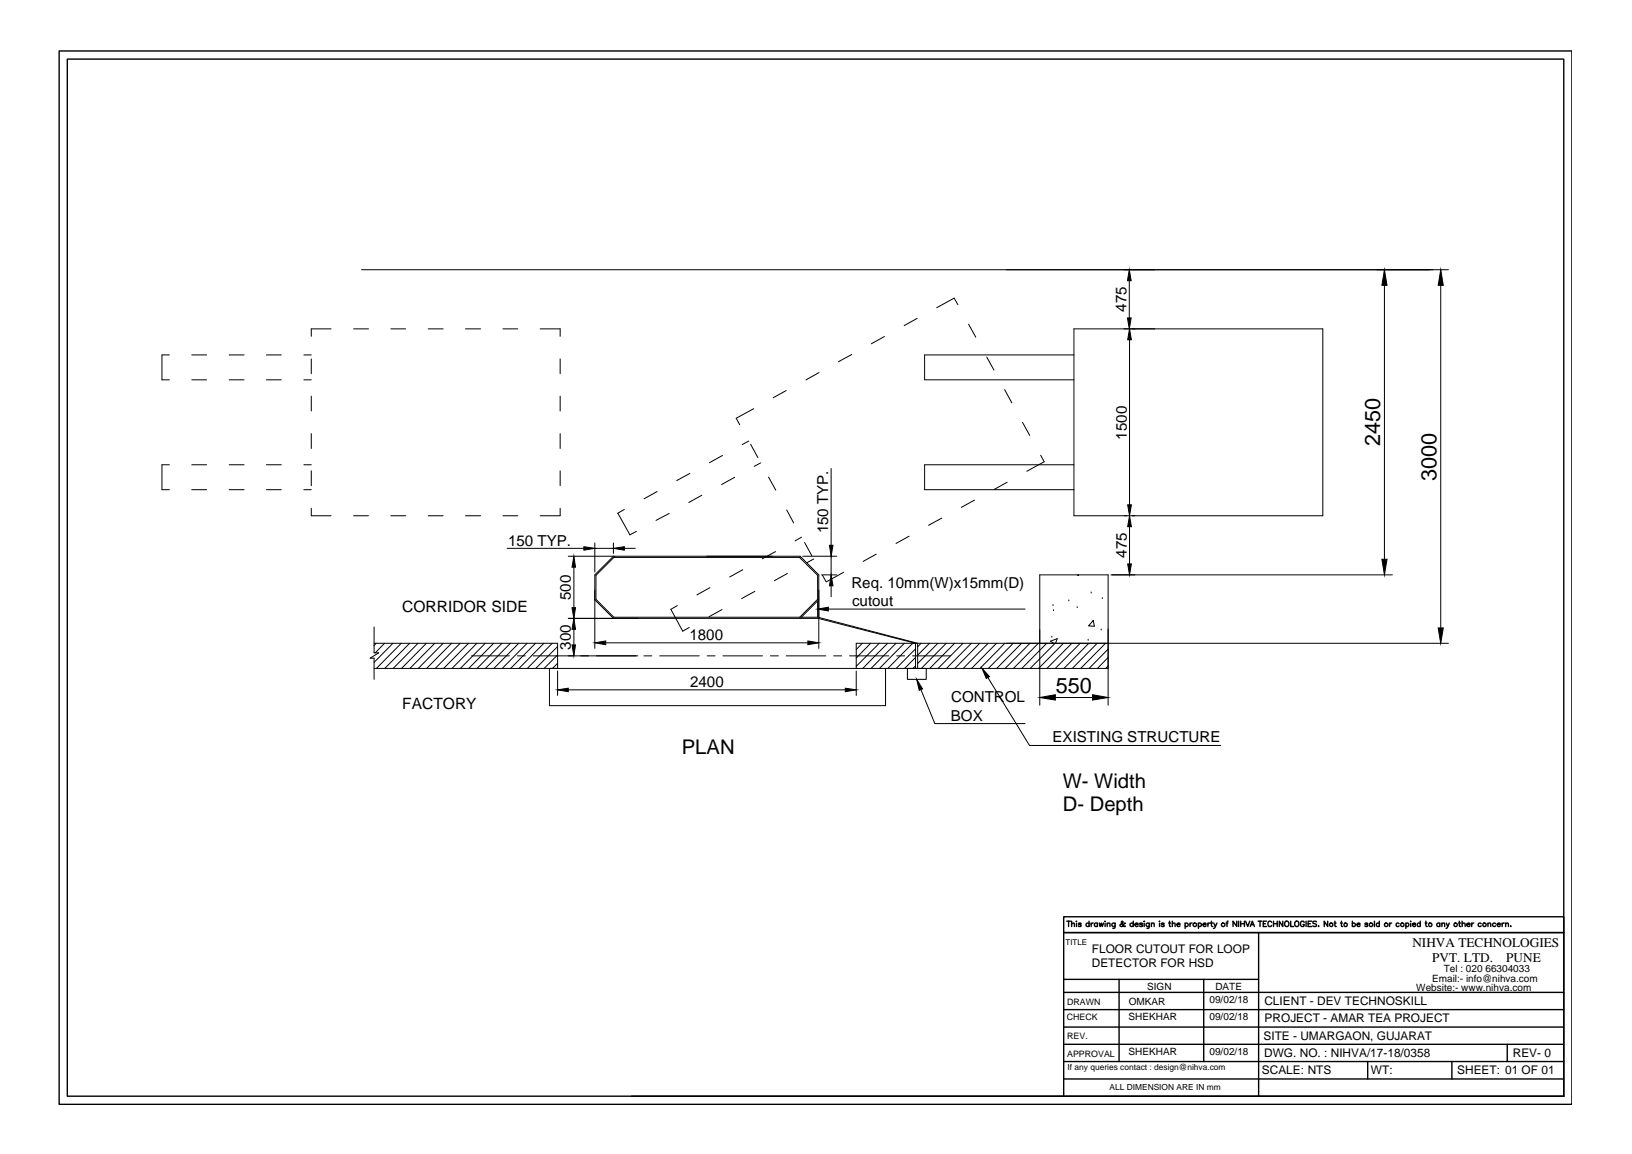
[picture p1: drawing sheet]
<svg xmlns="http://www.w3.org/2000/svg" width="297mm" height="210mm" viewBox="0 0 297 210" stroke-linecap="round" stroke-linejoin="round" font-family="sans-serif">
<!-- layer: 0 -->
<g fill="none" stroke="#000" stroke-width=".18">
<path d="M60.3 59.8h-3.6v1.4M64.4 59.8h2.7M65.8 49.1h197.8M71.1 59.8h2.7M77.9 59.8h2.8M84.7 59.8h2.8M91.5 59.8h2.7M98.3 59.8h3.7v1.4M166.9 57.9l-2.3 1.3M174.3 55.4l-.6-1.2-3.2 1.8M176.3 59l1.3 2.3M195.5 59.8h45.3v34h-45.3z"/>
<path d="M205.5 51.1v6.7M252 51.9v49.8M262.2 51.9v62.3M30.8 64.6h-1.3v4.5h1.3M34.9 64.6h2.7M34.9 69.1h2.7M41.7 64.6h2.7M41.7 69.1h2.7M48.5 64.6h2.7M48.5 69.1h2.7M55.3 64.6h1.4M55.3 69.1h1.4"/>
<path d="M56.7 65.3v2.7M56.7 72.1v2.7M56.7 78.9v2.7M102 65.3v2.7M102 72.1v2.7M102 78.9v2.7M137.2 74.3l-3.2 1.8 .6 1.2M143.1 71l-2.4 1.3M149.1 67.8l-2.4 1.3M155 64.5l-2.4 1.3M161 61.2l-2.4 1.3M179.6 64.9l1.3 2.4"/>
<path d="M182.9 70.9l1.3 2.4M186.1 76.8l1.3 2.4M195.5 64.6h-27.2v4.5h27.2M205.6 61.8v30M30.8 84.5h-1.3v4.6h1.3M34.9 89.1h2.7M34.9 84.5h2.7M41.7 89.1h2.7M41.7 84.5h2.7M48.5 89.1h2.7M48.5 84.5h2.7M55.3 89.1h1.4"/>
<path d="M55.3 84.5h1.4M56.7 92.5v1.3h3.6M56.7 85.6v2.7M64.4 93.8h2.7M71.1 93.8h2.7M77.9 93.8h2.8M84.7 93.8h2.8M91.5 93.8h2.7M92.3 99.7h14M102 92.5v1.3h-3.7M102 85.6v2.7M108.3 98.8v5.3"/>
<path d="M108.3 99.7h3.3M111.6 98.8v1.9M113.6 92.7l-1.1 .6 2.2 4 1.1-.7M113.6 99.7h2M119.6 89.4l-2.4 1.3M121.8 93.4l-2.4 1.3M125.6 86.1l-2.4 1.3M127.7 90.1l-2.3 1.3M131.5 82.8l-2.4 1.4M133.7 86.8l-2.4 1.3M136.3 80.2l-1.2 .7M136.6 80.8l1.3 2.4"/>
<path d="M138.4 84.2l-1.1 .6M139.9 86.8l1.3 2.4M143.2 92.8l1.3 2.3M145.9 97.7l-1.2 .7M146.4 98.7l1.4 2.4M151.3 85.2v14M165.5 97.5l-2.4 1.3M171.4 94.2l-2.4 1.3M177.3 91l-2.3 1.3M183.3 87.7l-2.4 1.3M189.4 82.8l.6 1.2-3.1 1.7M195.5 84.5h-27.2v4.6h27.2"/>
<path d="M205.6 95.8v6.8M68.1 117h33.4v4.6M68.1 114v4.7h.8l-1.5 1h.7v3.9M68.5 117l-.4 .4M70 117l-1.7 1.7M71.5 117l-3.4 3.5M73 117l-4.5 4.6M74.6 117l-4.6 4.6M76.1 117l-4.5 4.6M77.6 117l-4.5 4.6M79.1 117l-4.5 4.6M80.7 117l-4.6 4.6"/>
<path d="M82.2 117l-4.5 4.6M83.7 117l-4.5 4.6M85.3 117l-4.6 4.6M85.8 119.3h6.9M86.8 117l-4.5 4.6M88.3 117l-4.5 4.6M89.8 117l-4.5 4.6M91.4 117l-4.6 4.6M92.9 117l-4.5 4.6M94.2 119.3h1.4M94.4 117l-4.5 4.6M95.9 117l-4.5 4.6"/>
<path d="M97 119.3h19.1M97.5 117l-4.6 4.6M99 117l-4.5 4.6M100.5 117l-4.5 4.6M101.5 117.6l-4 4M101.5 119.1l-2.5 2.5M103.4 101.2h42.2l3.4 3.4v13.3M103.4 112.5h45.5l17.7 4.5v4.6M104.5 103.2v7.3M104.5 114.5v2.8M108.3 109.1l3.3 3.4M110.3 116.9h36.7"/>
<path d="M111.6 101.2l-3.3 3.4v13.3M117.2 119.3h1.4M120.1 119.3h7.2M123.3 110.2l-1.2 .6 2.2 4 1.1-.7M128.7 119.3h1.4M129.2 106.9l-2.4 1.3M131.4 110.9l-2.4 1.3M131.6 119.3h7.2M135.2 103.6l-2.4 1.3M137.4 107.6l-2.4 1.3M140.2 119.3h1.5M141.2 100.3l-2.5 1.3"/>
<path d="M143.1 119.3h7.2M143.3 104.3l-2.4 1.3M145.5 101.3l3.3 3.3v4.4l-3.2 3.3h-33.9l-3.2-3.3v-4.4l3.2-3.2h33.9M146.1 101.2h6.2M148.1 101.7l-1.2 .6M148.8 109.3v3h-2.9M149 109.1l-3.4 3.4M149 112.3l18 4.7v4.6M149.5 104.6h2.8M150.8 110.8h35.8M151.3 101.2v3.4M151.3 106.6v1.9"/>
<path d="M151.7 119.3h1.5M153.6 104.1l-3.2 1.7-.7-1.2M154.6 119.3h7.2M156.9 117l-1.1 1.2M158.5 117l-2.7 2.7M159.5 100.8l-2.4 1.3M160 117l-4.2 4.2M161.6 117l-4.6 4.6M163.1 117l-4.5 4.6M163.2 119.3h1.4M164.6 117l-4.5 4.6M166.1 119.3h6.9"/>
<path d="M166.1 117l-4.5 4.6M166.6 118l-3.5 3.6M166.6 119.6l-2 2M167.7 117l-.7 .6M169.2 117l-2.2 2.2M170.7 117l-3.7 3.7M172.2 117l-4.5 4.6M173.8 117l-4.6 4.6M175.3 117l-4.6 4.6M176.8 117l-4.5 4.6M178.3 117l-4.5 4.6M179.8 117l-4.5 4.6"/>
<path d="M181.4 117l-4.6 4.6M182.9 117l-4.5 4.6M184.4 117l-4.5 4.6M185.9 117l-4.5 4.6M187.5 117l-4.6 4.6M189 117l-4.5 4.6M190.5 117l-4.5 4.6M191.4 115.9h.1M191.7 110.2h.1M191.7 111.1h.1M191.8 117l-.6-.4 1.2-.4-.3 .8M192 117l-4.5 4.6"/>
<path d="M193.6 117l-4.6 4.6M194.5 109.3h.1M195.1 117l-4.5 4.6M196.1 110.5h.1M196.1 104.6l.2 .1v-.1M196.6 117l-4.5 4.6M198 116.5h.1M198.2 117l-4.6 4.6M198.6 107.9h.1M199 112.9l.2 1-1.1-.1zM199.7 117l-4.5 4.6M200.4 114.6h.1"/>
<path d="M200.6 108.9h.1M201.2 117l-4.5 4.6M201.7 118.1l-3.5 3.5M201.7 119.6l-2 2M202.2 104.6h51.2M263.6 117h-107.8v4.6M68.1 121.6h133.6M100 121.6v6.8h61.2v-6.8M101.5 120.7l-.9 .9M101.5 122v4.5M103.4 125.5h50.5M155.8 122v4.5"/>
<path d="M165.2 121.6h3.4v2h-3.4zM166.6 121.1l-.4 .5M167.6 125.4l2.6 6.2h16.4M179.8 123.2l7.6 12.4h34.8M189.2 128.3v-23.7h12.5v23.7M192.1 126.9h6.8M201.7 121.1l-.4 .5"/>
</g>
<g fill="#000" stroke="#000" stroke-width=".18">
<path d="M205.2 57.8h.7l-.4 2zM205.5 49.1l.4 2h-.7zM252 49.1l.4 2.8h-.9zM262.2 49.1l.5 2.8h-.9zM205.6 59.8l.3 2h-.7zM106.3 99.4l2 .3-2 .4zM111.6 99.7l2-.3v.7zM151 99.2h.6l-.3 2zM205.2 91.8h.7l-.3 2zM205.6 93.8l.3 2h-.7zM104.5 101.2l.2 2h-.6zM104.1 110.5h.6l-.2 2z"/>
<path d="M104.5 112.5l.2 2h-.6zM104.1 117.3h.6l-.2 2zM108.3 116.9l2-.3v.7zM147 116.6l2 .3-2 .4zM148.8 110.8l2-.4v.7zM151.3 104.6l.3 2h-.6zM205.2 102.6h.7l-.3 2zM251.5 101.7h.9l-.4 2.9zM261.8 114.2h.9l-.5 2.8zM101.5 125.5l1.9-.3v.6zM153.9 125.2l1.9 .3-1.9 .3zM166.8 123.6l1.1 1.7-.6 .3z"/>
<path d="M178.7 121.6l1.4 1.5-.6 .3zM189.2 126.9l2.9-.5v.9zM198.9 126.4l2.8 .5-2.8 .4z"/>
</g>
<g fill="none" stroke="#000" stroke-width=".25">
<path d="M10.8 9.3h275.3v191.6h-275.3zM12.2 10.8h272.4v188.6h-272.4zM193.6 178.1h35.5M194.2 167.6h.6M194.5 167.6v.9M195 168.1l.3-.2h.2l.1 .6M195 167.6v.9M195.9 167.6h.1M195.9 167.9v.6M196.8 168l-.2-.1h-.3v.2l.4 .1 .1 .2-.2 .1-.3-.1M198.2 168a.31 .31 0 0 0-.4 0 .31 .31 0 0 0 0 .4 .31 .31 0 0 0 .4 0M198.2 167.6v.9"/>
<path d="M198.6 167.9v.6M199 167.9l-.4 .2M199.7 168a.31 .31 0 0 0-.4 0 .31 .31 0 0 0 0 .4 .31 .31 0 0 0 .4 0M199.7 167.9v.6M200.1 167.9l.2 .6 .2-.6 .1 .6 .2-.6M201.1 167.6h.1M201.1 167.9v.6M201.5 168.1l.3-.2h.2v.6M201.5 167.9v.6M203 167.9v.7l-.2 .2h-.3M203 168a.33 .33 0 0 0-.5 0 .33 .33 0 0 0 0 .5 .33 .33 0 0 0 .5-.1M203.7 178.1v15"/>
<path d="M204.8 168l-.1-.1a.57 .57 0 0 1-.8 .5v-.3l.5-.2v-.2l-.2-.1-.1 .1 .1 .4 .4 .4 .2-.1M206.3 168a.33 .33 0 0 0-.5 0 .33 .33 0 0 0 0 .5 .33 .33 0 0 0 .5-.1M206.3 167.6v.9M206.6 168.1h.6a.33 .33 0 0 0-.6-.1 .33 .33 0 0 0 0 .5 .33 .33 0 0 0 .6-.1M208 168l-.3-.1-.3 .1 .5 .3v.2l-.5-.1M208.2 167.6h.1M208.3 167.9v.6M209.2 167.9v.7l-.1 .2h-.3M209.2 168a.33 .33 0 0 0-.5 0 .33 .33 0 0 0 0 .5 .33 .33 0 0 0 .5-.1M209.6 168.1l.2-.2h.2l.1 .6M209.6 167.9v.6M211 167.6h.1"/>
<path d="M211 167.9v.6M211.9 168l-.2-.1-.4 .1 .6 .3v.2l-.6-.1M212.7 167.9h.3M212.9 167.6v.8l.2 .1M213.4 168.1l.2-.2h.2l.1 .6M213.4 167.6v.9M214.2 168.1h.6a.31 .31 0 0 0-.5-.1 .31 .31 0 0 0 0 .5 .31 .31 0 0 0 .5-.1M215.7 168a.31 .31 0 0 1 .5 0 .31 .31 0 0 1 0 .4 .31 .31 0 0 1-.5 0M215.7 167.9v1M216.6 167.9v.6M217 167.9h-.3l-.1 .2M218.1 168a.31 .31 0 0 1 .5 0 .31 .31 0 0 1 0 .4 .31 .31 0 0 1-.5 0"/>
<path d="M218.1 167.9v1M219 168.1h.5a.31 .31 0 0 0-.4-.1 .31 .31 0 0 0 0 .5 .31 .31 0 0 0 .4-.1M219.1 178.1v15M219.9 167.9v.6M220.2 167.9h-.2l-.1 .2M220.4 167.9h.3M220.5 167.6v.8l.2 .1M220.9 167.9l.3 .6 .3-.6M221.2 168.5l-.3 .4M223.2 167.9h.3M223.5 167.6l-.2 .1v.8M225.1 167.6v.9l-.7-.9v.9"/>
<path d="M225.4 167.6v.9M225.8 167.6v.9M225.8 168h.7M226.5 167.6v.9M226.7 167.6l.4 .9 .4-.9M227.6 168.5l.3-.9 .4 .9M227.7 168.2h.5M229 167.6h.7M229.1 169.6v29.8M229.3 167.6v.9M229.9 168h.4M230.5 167.6h-.6v.9h.6"/>
<path d="M231.5 167.8l-.1-.1a.42 .42 0 0 0-.6 .3 .42 .42 0 0 0 .6 .4l.1-.1M231.8 168h.7M231.8 167.6v.9M232.5 167.6v.9M233.5 167.6v.9l-.7-.9v.9M234.9 167.6v.9h.6M237.4 167.8l-.1-.1a.46 .46 0 0 0-.7 .3 .46 .46 0 0 0 .6 .5l.2-.2v-.2h-.2M237.7 167.6v.9M238.1 168h.4M238.7 167.6h-.6v.9h.6M239.6 167.7l-.2-.1-.5 .1 .1 .2 .5 .2 .1 .2-.2 .2-.5-.1M240 168.4h.1"/>
<path d="M241.7 167.6v.9l-.7-.9v.9M242.8 167.9h.4M243 167.6v.8l.2 .1M244 167.9h.3M244.2 167.6v.8l.2 .1M246.1 168a.31 .31 0 0 1 .5 0 .31 .31 0 0 1 0 .4 .31 .31 0 0 1-.5 0M246.1 167.6v.9M247 168.1h.5a.33 .33 0 0 0-.5-.1 .33 .33 0 0 0 0 .5 .33 .33 0 0 0 .5-.1M248.9 168l-.1-.1h-.3v.2l.3 .1 .1 .2-.1 .1-.4-.1M250.2 167.6v.9M251.1 168a.31 .31 0 0 0-.5 0 .31 .31 0 0 0 0 .4 .31 .31 0 0 0 .5 0M251.1 167.6v.9"/>
<path d="M252.9 167.9v.6M253.3 167.9l-.4 .2M254.6 168a.31 .31 0 0 0-.4 0 .31 .31 0 0 0 0 .4 .31 .31 0 0 0 .4 0M255.9 168a.31 .31 0 0 1 .4 0 .31 .31 0 0 1 0 .4 .31 .31 0 0 1-.4 0M255.9 167.9v1M256.7 167.6h.1M256.8 167.9v.6M257.1 168.1h.6a.33 .33 0 0 0-.5-.1 .33 .33 0 0 0 0 .5 .33 .33 0 0 0 .5-.1M258.5 168a.31 .31 0 0 0-.5 0 .31 .31 0 0 0 0 .4 .31 .31 0 0 0 .5 0M258.5 167.6v.9M259.4 167.9h.3M259.5 167.6v.8l.3 .1"/>
<path d="M262.1 168a.31 .31 0 0 0-.5 0 .31 .31 0 0 0 0 .4 .31 .31 0 0 0 .5 0M262.1 167.9v.6M262.4 168.1l.3-.2h.2v.6M262.4 167.9v.6M263.2 167.9l.3 .6 .3-.6M263.5 168.5l-.3 .4M265.5 167.9h.3M265.6 167.6v.8l.3 .1M266.1 168.1l.3-.2h.2l.1 .6M266.1 167.6v.9M267 168.1h.6a.32 .32 0 0 0-.5-.2 .32 .32 0 0 0-.1 .5 .32 .32 0 0 0 .4 .1l.2-.1M267.9 167.9v.6"/>
<path d="M268.2 167.9l-.3 .2M269.6 168a.31 .31 0 0 0-.5 0 .31 .31 0 0 0 0 .4 .31 .31 0 0 0 .5 0M270.8 168.1l.3-.2h.2v.6M270.8 167.9v.6M272.2 168a.31 .31 0 0 0-.4 0 .31 .31 0 0 0 0 .4 .31 .31 0 0 0 .4 0M272.5 168.1h.6a.33 .33 0 0 0-.5-.1 .33 .33 0 0 0 0 .5 .33 .33 0 0 0 .5-.1M273.4 167.9v.6M273.8 167.9l-.4 .2M274 168.1l.2-.2h.3v.6M274 167.9v.6M275 168.4h.1M114.9 199.4h169.7"/>
<path d="M193.6 199.4v-29.8h91h-91v-2.8h91v32.6M193.6 189.9h91M193.6 186.8h91M193.6 183.6h91M193.6 180.5h91M193.6 193.1h91M193.6 196.3h91M248.9 193.1v3.2M264.3 193.1v3.2M274.3 189.9v3.2"/>
<circle cx="217.5" cy="168.2" r=".32"/>
<circle cx="222.6" cy="168.2" r=".33"/>
<circle cx="234.2" cy="168" r=".46"/>
<circle cx="236" cy="168" r=".46"/>
<circle cx="242.3" cy="168.2" r=".32"/>
<circle cx="244.9" cy="168.2" r=".32"/>
<circle cx="249.5" cy="168.2" r=".32"/>
<circle cx="252.3" cy="168.2" r=".33"/>
<circle cx="255.2" cy="168.2" r=".32"/>
<circle cx="260.3" cy="168.2" r=".32"/>
<circle cx="264.9" cy="168.2" r=".32"/>
<circle cx="270.2" cy="168.2" r=".32"/>
</g>
<g font-size="3.9">
<text x="251.2" y="81.2" transform="rotate(-90 251.2 81.2)">2450</text>
<text x="261.5" y="87.4" transform="rotate(-90 261.5 87.4)">3000</text>
<text x="192.2" y="126.1">550</text>
</g>
<g font-size="3.7">
<text x="124.1" y="137.2">PLAN</text>
<text x="193.4" y="143.3">W- Width</text>
<text x="193.4" y="147.6">D- Depth</text>
</g>
<g font-size="2.8">
<text x="205" y="56.7" transform="rotate(-90 205 56.7)">475</text>
<text x="205.1" y="80" transform="rotate(-90 205.1 80)">1500</text>
<text x="92.5" y="99.2">150 TYP.</text>
<text x="150.8" y="97" transform="rotate(-90 150.8 97)">150 TYP.</text>
<text x="205.1" y="101.5" transform="rotate(-90 205.1 101.5)">475</text>
<text x="155" y="107">Req. 10mm(W)x15mm(D)</text>
<text x="73.2" y="111.4">CORRIDOR SIDE</text>
<text x="103.9" y="109.1" transform="rotate(-90 103.9 109.1)">500</text>
<text x="155.1" y="110.3">cutout</text>
<text x="103.9" y="118.2" transform="rotate(-90 103.9 118.2)">300</text>
<text x="125.5" y="116.4">1800</text>
<text x="125.6" y="125">2400</text>
<text x="73.2" y="129">FACTORY</text>
<text x="173.1" y="131.1">BOX</text>
<text x="173.1" y="127.8">CONTROL</text>
<text x="191.6" y="135">EXISTING STRUCTURE</text>
</g>
<g font-size="2.4">
<text x="257.1" y="172.2">NIHVA TECHNOLOGIES</text>
<text x="260.7" y="174.9">PVT. LTD.</text>
<text x="274.2" y="174.9">PUNE</text>
</g>
<g font-size="2.2">
<text x="198.7" y="173.3">FLOOR CUTOUT FOR LOOP</text>
<text x="198.7" y="176">DETECTOR FOR HSD</text>
<text x="230.1" y="182.9">CLIENT - DEV TECHNOSKILL</text>
<text x="230.2" y="186">PROJECT - AMAR TEA PROJECT</text>
<text x="230" y="189.1">SITE - UMARGAON, GUJARAT</text>
<text x="229.7" y="195.4">SCALE: NTS</text>
<text x="230.1" y="192.3">DWG. NO. : NIHVA/17-18/0358</text>
<text x="249.5" y="195.4">WT:</text>
<text x="265.2" y="195.4">SHEET: 01 OF 01</text>
<text x="275.4" y="192.3">REV- 0</text>
</g>
<g font-size="1.8">
<text x="260.7" y="178.6">Email:- info@nihva.com</text>
<text x="262.8" y="176.8">Tel : 020 66304033</text>
<text x="205.4" y="185.5">SHEKHAR</text>
<text x="205.5" y="182.8">OMKAR</text>
<text x="208.8" y="180">SIGN</text>
<text x="220.1" y="182.4">09/02/18</text>
<text x="220.1" y="185.5">09/02/18</text>
<text x="221.2" y="180">DATE</text>
<text x="257.8" y="180.3">Website:- www.nihva.com</text>
<text x="205.4" y="191.8">SHEKHAR</text>
<text x="220.1" y="191.9">09/02/18</text>
</g>
<g font-size="1.6">
<text x="194.2" y="185.5">CHECK</text>
<text x="194.2" y="182.8">DRAWN</text>
<text x="194.2" y="189.1">REV.</text>
<text x="194.2" y="192.2">APPROVAL</text>
</g>
<g font-size="1.5">
<text x="194.3" y="194.7">If any queries contact : design@nihva.com</text>
<text x="201.9" y="198.3">ALL DIMENSION ARE IN mm</text>
</g>
<text font-size="1.4" x="193.9" y="171.8">TITLE</text>
</svg>
